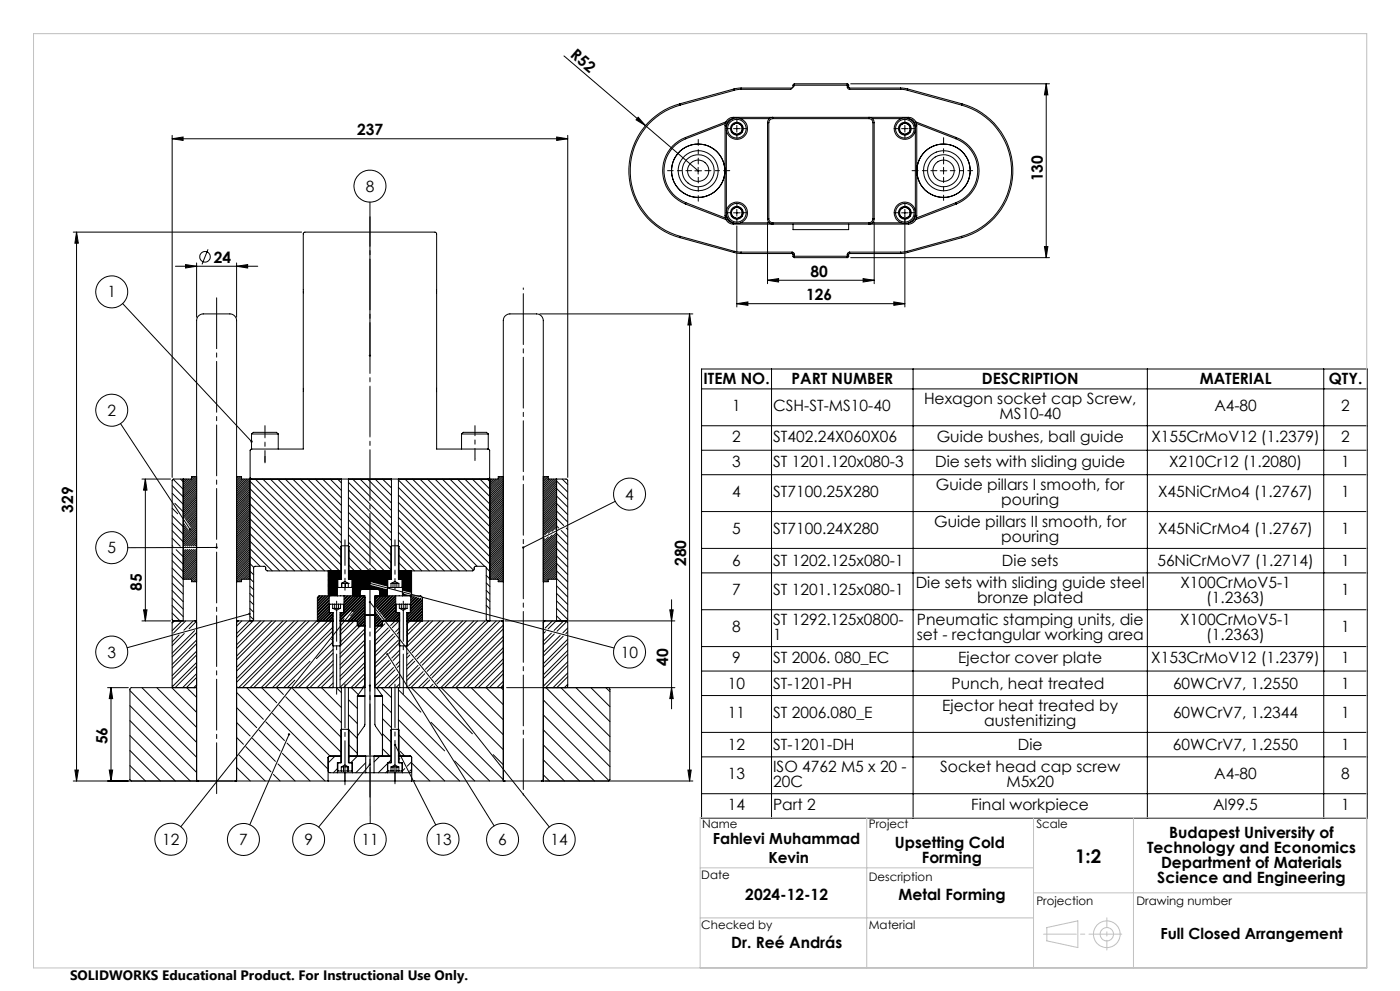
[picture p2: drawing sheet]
<svg xmlns="http://www.w3.org/2000/svg" width="420mm" height="297mm" viewBox="0 0 420 297" stroke-linecap="round" stroke-linejoin="round" font-family="sans-serif">
<g fill="none" stroke="#000" stroke-width=".3">
<path d="M169.2 16.8l40.2 34.4M191.5 35.1l2.1 2.5-2.8-1.7zM204 31.1l.1 .4M204 31.1a20.8 20.8 0 0 0-15.4 20.1 20.8 20.8 0 0 0 15.4 20M204.1 31.5a20.4 20.4 0 0 0-15 19.7 20.4 20.4 0 0 0 15 19.6M217.5 37.7h.4M217.5 37.7v27M217.6 37l-11.9 4.6M217.8 36.5l-12.2 4.7M217.9 37.7v.3M217.9 39.1v24.1M219.5 38.6a.92 .92 0 0 1 .7-1.4l.9-.5 .3 .2 1.3 .7v1"/>
<path d="M219.5 38.6a.93 .93 0 0 0 .8 1.4 .9 .9 0 0 0 1.6-.1 .9 .9 0 0 0 .8-1.3M219.5 38.6a1.61 1.61 0 0 0 1.6 1.6 1.61 1.61 0 0 0 1.6-1.6M219.5 38.6a1.61 1.61 0 0 1 1.6-1.6 1.61 1.61 0 0 1 1.6 1.6M220 35.2a2.47 2.47 0 0 0-2.5 2.5M220 35.2v.2a2.41 2.41 0 0 0-2.1 2.3M220 35.2h52.5M220.1 38.6h2M220.2 26.7l.1 .4M220.2 26.7l-16.2 4.4M220.3 27.1l-16.2 4.4M221.1 37.6v2M222.2 35.6h8.6"/>
<path d="M222.3 26.8l-2 .3M222.3 26.4v.4M222.3 26.4l-2.1 .3M222.3 26.4h15.3M230.3 36.8h.3M230.3 36.8v28.8M230.6 36.8v28.8M231.8 35.6v-.3a1.3 1.3 0 0 0-1.5 1.5M231.8 35.6a1.2 1.2 0 0 0-1.2 1.2M231.8 35.6h28.9M237.9 25.5h.4M237.9 25.5v.6"/>
<path d="M238.3 25.1v.4M238.3 25.1l-.4 .4M238.3 25.5l-1.1 1.3h-14.9M238.3 25.5h15.9M238.3 25.1h15.9M254.2 26.1l.3 .6 .4 .1M254.2 25.5h.4M254.2 25.1v.4M254.2 25.1l.4 .4M254.2 26.1h.4M254.2 25.5v.6M254.6 26.1l.3 .3"/>
<path d="M254.6 25.5v.6M254.9 26.4v.4M254.9 26.8h15.3M254.9 26.4h15.3M255.2 25.1h59.7M260.7 35.6v-.3a1.3 1.3 0 0 1 1.6 1.5M260.7 35.6a1.2 1.2 0 0 1 1.2 1.2M261.7 35.6h8.6M261.9 36.8h.4M261.9 36.8v28.8M262.3 36.8v28.8M269.9 38.6a.92 .92 0 0 1 .8-1.4 .92 .92 0 0 1 1.5 0 .92 .92 0 0 1 .9 1.4"/>
<path d="M269.9 38.6a.93 .93 0 0 0 .8 1.4 .9 .9 0 0 0 1.6-.1 .9 .9 0 0 0 .8-1.3M269.9 38.6a1.59 1.59 0 0 0 1.6 1.6 1.59 1.59 0 0 0 1.6-1.6M269.9 38.6a1.59 1.59 0 0 1 1.6-1.6 1.59 1.59 0 0 1 1.6 1.6M270.2 26.8l2 .3M270.2 26.4v.4M270.2 26.4l2.1 .3M270.5 38.6h2M271.5 37.6v2M272.2 27.1l16.3 4.4M272.3 26.7l-.1 .4M272.3 26.7l16.3 4.4M272.5 35.2a2.53 2.53 0 0 1 2.5 2.5"/>
<path d="M272.5 35.2v.4M272.6 35.6a2.11 2.11 0 0 1 2 2.1M274.6 37.7h.4M274.6 37.7v.3M274.6 39.1v24.1M274.7 36.5l12.2 4.7M274.9 37l11.9 4.6M275 37.7v27M288.5 31.5a20.4 20.4 0 0 1 15 19.7 20.4 20.4 0 0 1-15 19.6M288.6 31.1l-.1 .4M288.6 31.1a20.8 20.8 0 0 1 15.3 20.1 20.8 20.8 0 0 1-15.3 20M313.9 25.1l.5 3.3h-1.1z"/>
<path d="M313.9 25.1v52.1M51.6 41.6l3.3-.5v1zM51.6 40.6v102.5M51.6 41.6h118.7M167 41.1l3.3 .5-3.3 .5zM170.3 40.6v102.5M205.6 41.2a10.7 10.7 0 0 0-6.8 10 10.7 10.7 0 0 0 6.8 9.9M205.6 41.2l.1 .4M205.7 41.6a10.3 10.3 0 0 0-6.5 9.6 10.3 10.3 0 0 0 6.5 9.5M208.5 51.2h2M209.4 50.2v2M282 51.2h2.1"/>
<path d="M283.1 50.2v2M286.8 41.6a10.3 10.3 0 0 1 6.5 9.6 10.3 10.3 0 0 1-6.5 9.5M286.9 41.2l-.1 .4M286.9 41.2a10.7 10.7 0 0 1 6.8 10 10.7 10.7 0 0 1-6.8 9.9M22 69.6h68.5M23 69.6v164.5M23 69.6l.5 3.3h-1zM52.6 79.8h24.7M55.7 79.3l3.3 .5-3.3 .5zM59 78.8v16.3M62.4 74.7l-1.8 4.5M71 79.8l3.3-.5v1z"/>
<path d="M71 78.8v16.3M111 60.6v46M204 71.2l16.2 4.5M204.1 70.8l-.1 .4M204.1 70.8l16.2 4.5M205.6 61.1l12.2 4.7M205.7 60.7l-.1 .4M205.7 60.7l11.9 4.6M217.5 64.7a2.47 2.47 0 0 0 2.5 2.5M217.5 64.7h.4M217.9 64.7a2.41 2.41 0 0 0 2.1 2.2v.3M217.9 64.3v.4"/>
<path d="M219.5 63.8a.92 .92 0 0 1 .7-1.4 .9 .9 0 0 1 1.6 0 .95 .95 0 0 1 .9 1.4M219.5 63.8a.92 .92 0 0 0 .8 1.4 .92 .92 0 0 0 1.6 0 .92 .92 0 0 0 .8-1.4M219.5 63.8a1.61 1.61 0 0 1 1.6-1.6 1.61 1.61 0 0 1 1.6 1.6M219.5 63.8a1.61 1.61 0 0 0 1.6 1.6 1.61 1.61 0 0 0 1.6-1.6M220 67.2h52.5M220.1 63.8h2M220.2 75.7l2.1 .3M220.3 75.3l2 .3M220.3 75.3l-.1 .4M221.1 67.7v24.3M221.1 62.8v2M222.2 66.8h8.6"/>
<path d="M222.3 75.6v.4M222.3 75.6h15.3M222.3 76h15.3M230.3 66.6v18.4M230.3 65.6a1.41 1.41 0 0 0 1.5 1.5v-.3M230.3 65.6h.3M230.6 65.6a1.2 1.2 0 0 0 1.2 1.2M231.8 66.8h28.9M237.6 75.6l.4 .1 .3 .5M237.6 76l.3 .2M237.6 75.6v.4M237.9 76.8h.4"/>
<path d="M237.9 76.8l.4 .4M237.9 76.2h.4M237.9 67.2v1.6h16.7v-1.6M237.9 76.2v.6M238.3 76.8v.4M238.3 76.2v.6M238.3 76.8h15.9M238.3 77.2h15.9M254.2 76.2h.4M254.2 76.8h.4M254.2 76.8v.4M254.2 76.2v.6"/>
<path d="M254.6 76.8l-.4 .4M254.6 76.2v.6M254.9 75.6l-.4 .1-.3 .5M254.9 76l-.3 .2M254.9 75.6v.4M254.9 75.6h15.3M254.9 76h15.3M255.2 77.2h59.7M261.7 66.8h8.6M261.9 65.6a1.2 1.2 0 0 1-1.2 1.2M261.9 65.6h.4M262.3 66.6v18.4"/>
<path d="M262.3 65.6a1.41 1.41 0 0 1-1.6 1.5v-.3M269.9 63.8a.92 .92 0 0 1 .8-1.4 .9 .9 0 0 1 1.5 0 .95 .95 0 0 1 .9 1.4M269.9 63.8a.92 .92 0 0 0 .8 1.4l.8 .4 .8-.4a.92 .92 0 0 0 .8-1.4M269.9 63.8a1.59 1.59 0 0 1 1.6-1.6 1.59 1.59 0 0 1 1.6 1.6M269.9 63.8a1.59 1.59 0 0 0 1.6 1.6 1.59 1.59 0 0 0 1.6-1.6M270.2 75.6v.4M270.5 63.8h2M271.5 62.8v29.2M272.2 75.3l-2 .3M272.2 75.3l.1 .4M272.3 75.7l-2.1 .3M272.5 66.8v.4"/>
<path d="M274.6 64.7h.4M274.6 64.7a2.11 2.11 0 0 1-2 2.1M274.6 64.3v.4M275 64.7a2.53 2.53 0 0 1-2.5 2.5M286.8 60.7l.1 .4M286.8 60.7l-11.9 4.6M286.9 61.1l-12.2 4.7M288.5 70.8l.1 .4M288.5 70.8l-16.3 4.5M288.6 71.2l-16.3 4.5M313.3 73.9h1.1l-.5 3.3zM36.8 91l38.7 41.3"/>
<path d="M162 94.1h45.9M206.9 94.1v140M206.9 94.1l.5 3.3h-1zM221.1 91l3.3-.5v1zM221.1 91h50.4M230.3 84l3.3-.5v1zM230.3 84h32M258.9 83.5l3.4 .5-3.4 .5zM268.1 90.5l3.4 .5-3.4 .5zM210.5 110.6h199.7v134.6h-199.7zM210.5 116.6h199.7M231.5 110.6v134.6"/>
<path d="M273.9 110.6v134.6M344.2 110.6v134.6M397.1 110.6v134.6M36.2 127l20.8 31.6M75.5 130.1v4.5h15.5v-64.6l.5-.4h39l.3 .1 .2 64.9h15.5v-4.5M75.5 130.1h8M75.5 130.1l.5-.5h7l.5 .5M75.5 134.6l-.5 .4v8.2l.5 .4M83.5 130.1v4.5M138.5 130.1h8M138.5 130.1l.5-.5h7l.5 .5M138.5 130.1v4.5"/>
<path d="M146.4 134.6l.5 .4v8.2l-.5 .4M210.5 127.6h199.7M210.5 134.9h199.7M42.6 143.6h8.6M43.6 143.6v42.5M43.6 143.6l.5 3.3h-1zM51.6 159l3.4 3.4M51.6 156.8l3.4 3.3M51.6 154.5l3.4 3.4M51.6 152.3l1.7 1.7M51.6 147.8l3.4 3.3M51.6 145.6l3.4 3.3"/>
<path d="M51.9 143.6l3.1 3M52.5 150.8l2.5 2.6M54.2 143.6l.8 .8M55 156.5h.1M55 143.6v42.5M55.2 156.8l-.2 .3M55.4 157.2l-.4 .4M55.6 143.6l-.6 .5M55.7 157.5l-.7 .7M55.9 157.8l-.9 .9M56.1 143.6l-1.1 1.1M56.1 158.2l-1.1 1.1"/>
<path d="M56.3 158.5l-1.3 1.4M56.6 158.9l-1.6 1.5M56.7 143.6l-1.7 1.7M57.2 143.6l-2.2 2.2M58 142.8l-.5 .5M58.5 142.8l-3.5 3.6M59 142.9l-4 4.1M59 143.5l-4 4M59 144.1l-4 4M59 144.6l-4 4.1M59 145.2l-4 4M59 145.8l-4 4"/>
<path d="M59 146.3l-4 4M59 146.9l-4 4M59 147.5l-4 3.9M59 148l-4 4M59 148.6l-4 4M59 149.1l-4 4M59 149.7l-4 4M59 150.2l-4 4.1M59 150.8l-4 4M59 151.4l-3.8 3.7M59 151.9l-3.5 3.5M59 152.5l-3.3 3.3"/>
<path d="M59 153.1l-3.1 3M59 153.6l-2.8 2.9M59 154.2l-2.6 2.6M59 154.8l-2.4 2.3M59 155.3l-2.2 2.1M59 155.9l-2 1.9M59 156.4l-1.7 1.7M59 157l-4 4M59 157.5l-4 4M59 158.1l-4 4M59 158.7l-4 4M59 159.2l-4 4"/>
<path d="M59 159.8l-3.9 3.9M59 142.8h-1.5v.8h-5.5l-.4 .4v41.7l.5 .4M71 142.8h1.5v.8h77v-.8h1.5M71.4 142.8l-.4 .5M72 142.8l-1 1.1M72.5 142.9l-1.5 1.5M72.5 143.5l-1.5 1.5M73 143.6l-2 2M73.5 143.6l-2.5 2.5M74.1 143.6l-3.1 3.1M74.6 143.6l-3.6 3.6M75 145.5l-4 4"/>
<path d="M75 146l-4 4M75 146.6l-4 4M75 147.2l-4 4M75 151.7l-4 3.9M75 152.2l-4 4M75 152.8l-4 4M75 153.3l-4 4M75 153.9l-4 4M75 143.8l-4 4M75 144.4l-4 4M75 144.9l-4 4M75 147.7l-4 4"/>
<path d="M75 148.3l-4 4M75 148.8l-4 4.1M75 149.4l-4 4M75 150l-4 4M75 150.5l-4 4M75 151.1l-4 4M75 154.4l-4 4.1M75 155l-4 4M75 155.6l-4 4M75 156.1l-4 4.1M75 156.7l-4 4M75 157.3l-4 4"/>
<path d="M75 157.8l-4 4M75 158.4l-4 4M75 159l-4 3.9M75 159.5l-4 4M75 159.9l11.1 11.2M75 157.7l13.4 13.4M75 155.4l15.6 15.7M75 153.2l17.9 17.9M75 151l20.1 20.1M75 148.7l22.4 22.4M75 146.4l24.6 24.7M75 144.2l26.8 26.9"/>
<path d="M75 143.6v42.5M76.6 143.6l25.8 25.8M78.8 143.6l23.6 23.5M81.1 143.6l21.3 21.3M83.3 143.6l19.1 19.1M85.6 143.6l16.8 16.8M87.8 143.6l14.6 14.6M90.1 143.6l12.3 12.3M92.3 143.6l10.1 10.1M94.6 143.6l7.8 7.8M96.8 143.6l5.6 5.6M99.1 143.6l3.3 3.4"/>
<path d="M101.3 143.6l1.1 1.1M102.4 143.6v30h-1.2v5M104.5 158l12.9 12.9M104.5 155.8l12.9 12.9M104.5 153.6l12.9 12.8M104.5 151.3l12.9 12.9M104.5 149l12.9 13M104.5 146.8l12.9 12.9M104.5 144.6l12.9 12.9M104.5 143.6v30h1.2v5M105.8 143.6l11.6 11.6M108 143.6l9.4 9.4"/>
<path d="M110.3 143.6l7.1 7.1M112.5 143.6l4.9 4.9M114.8 143.6l2.6 2.6M117 143.6l.4 .4M117.4 143.6v30h-1.2v5l-3.4 3.4M119.5 159.6l11.6 11.5M119.5 157.3l13.8 13.8M119.5 155.1l16 16M119.5 146.1l23.7 23.6M119.5 152.8l18.3 18.3M119.5 150.6l20.5 20.5M119.5 148.3l22.6 22.6"/>
<path d="M119.5 143.9l25.9 25.8M119.5 143.6v30h1.2v5M121.5 143.6l25.5 25.4M123.8 143.6l23.2 23.2M126 143.6l21 21M128.2 143.6l18.8 18.7M130.5 143.6l16.5 16.5M132.7 143.6l14.3 14.2M135 143.6l12 12M137.2 143.6l9.8 9.7M139.5 143.6l7.5 7.5M141.7 143.6l5.3 5.2"/>
<path d="M144 143.6l3 3M146.2 143.6l.8 .8M147 143.6v42.5M147 143.6h.1M147.6 143.6l-.6 .6M148.2 143.6l-1.2 1.2M148.7 143.6l-1.7 1.7M149.3 143.6l-2.3 2.3M150 142.8l-.5 .6M150.6 142.8l-3.6 3.6M151 143l-4 4M151 143.6l-4 4"/>
<path d="M151 144.1l-4 4M151 144.7l-4 4M151 145.2l-4 4.1M151 145.8l-4 4M151 146.4l-4 4M151 146.9l-4 4.1M151 147.5l-4 4M151 148.1l-4 3.9M151 148.6l-4 4M151 149.2l-4 4M151 149.8l-4 3.9M151 150.3l-4 4"/>
<path d="M151 150.9l-4 4M151 151.4l-4 4M151 152l-4 4M151 152.5l-4 4.1M151 153.1l-4 4M151 153.7l-4 4M151 154.2l-4 4M151 154.8l-4 4M151 155.4l-4 3.9M151 155.9l-4 4M151 156.5l-4 4M151 157.1l-4 3.9"/>
<path d="M151 157.6l-4 4M151 158.1l-4 4.1M151 158.7l-4 4M151 159.3l-4 4M151 159.8l-4 4M163 142.8h1.5v.8M163.5 142.8l-.5 .6M164.1 142.8l-1.1 1.1M164.5 143l-1.5 1.5M164.5 143.5l-1.5 1.5M164.5 143.6h5.4l.4 .5v41.5l-.1 .3-.4 .2 .4 .1 .1 .4v19l-.1 .3-.4 .2M165 143.6l-2 2"/>
<path d="M165.6 143.6l-2.6 2.6M166.1 143.6l-3.1 3.1M166.7 143.6l-3.7 3.7M166.7 159.8l-3.7 3.7M167 147.8l-4 4M167 148.3l-4 4M167 148.9l-4 4M167 149.5l-4 4M167 155.1l-4 4M167 155.6l-4 4M167 156.2l-4 4M167 156.7l-3.6 3.6"/>
<path d="M167 157.9l-1.4 1.3M167 143.9l-4 3.9M167 144.4l-4 4M167 145l-4 4M167 145.5l-4 4M167 146.1l-4 4M167 146.6l-4 4M167 147.2l-4 4M167 150l-4 4M167 150.6l-4 4M167 151.1l-4 4M167 151.7l-4 4"/>
<path d="M167 152.3l-4 4M167 152.8l-4 4M167 153.4l-4 4M167 153.9l-4 4M167 154.5l-4 4M167 157.3l-2.5 2.5M167 158.4l-.3 .3M167 159.9l3.3 3.3M167 157.6l.6 .7M167 155.4l2.1 2.1M167 153.1l3.3 3.4M167 150.9l3.3 3.3"/>
<path d="M167 148.7l3.3 3.3M167 146.4l3.3 3.3M167 144.1l3.3 3.4M167 143.6v42.5M168.3 159l2 2M168.7 143.6l1.6 1.6M169.9 158.3l.4 .4M184.6 150.2l-27.6 13.9M210.5 142.3h199.7M210.5 153.3h199.7M51.6 161.3l2.5 2.4M51.6 179.2l3.4 3.4"/>
<path d="M51.6 177l3.4 3.3M51.6 174.8l3.4 3.3M51.6 172.5l3.4 3.3M51.6 170.2l3.4 3.4h2.5M51.6 168l3.4 3.3M51.6 165.8l3.4 3.3M51.6 163.5l.3 .3M52.8 164.7l2.2 2.2M55.2 164.7l-.2 .2M55.8 164.7l-.8 .8M56.3 164.7l-1.3 1.3M56.9 164.7l-1.9 1.9"/>
<path d="M57.5 164.7l-2.5 2.5M57.5 173.6v.7h1.5M58 164.7l-3 3M58.6 164.7l-3.6 3.6M59 160.4l-3.4 3.3M59 160.9l-2.8 2.8M59 161.5l-2.2 2.2M59 162l-1.7 1.7M59 162.6l-1.1 1.1M59 163.2l-.5 .5M59 164.8l-4 4M59 165.4l-4 4"/>
<path d="M59 166l-4 4M59 166.5l-4 4M59 167.1l-4 4M59 167.6l-4 4.1M59 168.2l-4 4M59 168.8l-4 4M59 169.3l-4 4.1M59 169.9l-3.7 3.7M59 170.5l-3.2 3.1M59 171l-2.6 2.6M59 171.6l-2 2M59 172.2l-1.5 1.4"/>
<path d="M59 172.7l-1.5 1.5M59 173.3l-1.1 1M59 173.8l-.5 .5M65 164.1h-26.7M72.5 173.8l-.6 .5M75 160.1l-4 4M75 160.7l-4 3.9M75 161.2l-4 4M75 161.7l-4 4.1M75 162.3l-4 4M75 162.9l-4 4M75 163.4l-4 4"/>
<path d="M75 164l-4 4M75 164.6l-4 4M75 165.1l-4 4M75 165.7l-4 4M75 166.3l-4 3.9M75 166.8l-4 4M75 167.4l-4 4M75 167.9l-4 4M75 168.5l-4 4M75 169l-4 4.1M75 169.6l-4 4M75 170.2l-4 4"/>
<path d="M75 170.7l-3.6 3.6M75 171.3l-2.3 2.3M75 171.9l-1.8 1.7M75 172.4l-1.2 1.2M75 173l-.6 .6M75 173.5l-.1 .1M75 177.9l1.1 1.1M75 175.6l1.1 1.1M75 173.4l1.1 1.1M75 171.1l1.1 1.2M75 168.9l1.1 1.1M75 166.6l3 3.1"/>
<path d="M75 164.4l6.7 6.7M75 162.2l8.9 8.9M75 173.6h-2.5v.7h-1.5M95.2 179.1l.1 7 3.4-3.5M95.7 178.6l-.5 .5M96 178.6l-.8 .8M96.6 178.6l-1.4 1.3M96.9 178.6l-1.7 1.6M97.4 178.6l-2.2 2.2M97.7 178.6l-2.5 2.5M98.3 178.6l-3.1 3M98.5 178.1l.5 .5"/>
<path d="M98.5 171.1v7M98.6 178.6l-3.4 3.3M98.7 179.2l-3.5 3.6M98.7 179l-3.5 3.5M98.7 179.8l-3.5 3.5M98.7 178.6h.3M98.7 178.6h-3l-.5 .5M98.7 178.6v5h1.2v22.5M98.8 171.1l-.3 .3M99 178.6h2.2M99.1 171.1l-.6 .6M99.5 171.1l-1 1"/>
<path d="M99.9 171.1l-1.4 1.4M100.3 171.1l-1.8 1.8M100.6 171.1l-2.1 2.1M101 171.1l-2.5 2.5M101.2 176.5l-2.1 2.1M101.2 174.2l-2.7 2.8M101.2 174.6l-2.7 2.8M101.2 175l-2.7 2.7M101.2 177.2l-1.3 1.4M101.2 178l-.6 .6M101.2 178.4l-.2 .2M101.2 173.8l-2.7 2.8"/>
<path d="M101.2 175.4l-2.7 2.7M101.2 175.7l-2.5 2.6M101.2 176.1l-2.4 2.4M101.2 176.8l-1.7 1.8M101.2 177.6l-.9 1M101.2 178.6h2M101.4 171.1l-2.9 2.9M101.8 171.1l-3.3 3.3M102.1 171.1l-3.6 3.6M102.1 173.6l.1-9.8 .2-.2h2.1l.2 .2 .1 9.8M102.4 171.9l-3.9 4M102.4 171.2l-3.9 3.9"/>
<path d="M102.4 171.6l-3.9 3.9M102.4 172.3l-3.9 3.9M102.4 172.6l-.9 1M102.4 173l-.5 .6M102.4 173.4l-.1 .2M102.4 171.1h-22.2l-.4-.3-.1-.9-.4-.2-3 .1-.2 .3v15.6l-.5 .4M102.4 174.8h.1M102.4 174.8l1.1-.6 1 .6M102.4 174.8v1.3M102.5 174.8h2M102.6 174.8v1.3M103.2 178.6h6.3"/>
<path d="M103.2 178.6v5h-1.2v22.5M103.3 178.6l-.1 .1M103.6 178.6l-.4 .4M103.6 174.8v1.3M104.2 178.6l-1 .9M104.5 178.6l-1.3 1.2M104.5 174.8h.1M104.5 174.8v1.3M104.5 169.3l1.9 1.8M104.5 167l4.1 4.1M104.5 164.8l6.3 6.3M104.5 162.5l8.6 8.6"/>
<path d="M104.5 160.3l10.8 10.8M104.5 171.1h12.9M104.7 171.1l-.2 .2M105 178.6l-1.8 1.8M105.1 171.1l-.6 .6M105.3 178.6l-2.1 2.1M105.5 171.1l-1 .9M105.9 171.1l-1.4 1.3M106.2 178.6l-3 2.9M106.3 171.1l-1.8 1.7M106.6 171.1l-2.1 2.1M106.7 178.6l-3.5 3.5"/>
<path d="M107 171.1l-2.5 2.5M107.4 171.1l-2.5 2.5M107.5 178.6l-4.3 4.3M107.7 171.1l-2.5 2.5M108 177.6l-4.8 4.7M108 177.2l-1.4 1.4M108 178l-.6 .6M108 178.3l-4.8 4.9M108.1 171.1l-2.5 2.5v2.5h-4.2v-2.5M108.4 178.6l-6.4 6.3M108.5 171.1l-2.8 2.7M108.7 178.6l-6.7 6.6"/>
<path d="M108.9 171.1l-3.2 3.1M109 178.6l.5 .5M109.2 178.6l-7.2 7.2M109.3 171.1l-3.6 3.5M109.5 178.6l-7.5 7.5h5.1l.3 1.5h2.1M109.5 179.5l-3.7 3.6M109.5 179.2l-3.8 3.8M109.5 178.6v38.7l-2.3 3.3M109.6 171.1l-3.9 3.9M110 171.1l-4.3 4.3M110.3 171.1l-4.6 4.6M110.7 171.1l-5 5"/>
<path d="M110.9 175l-1.5 1.6M110.9 175.4l-1.2 1.2M111 174.8l73.2 19.4M111.1 174.5l-2.1 2.1M111.1 171.1l-5.4 5.4M111.3 175.4l-1.2 1.2M111.5 171.1l-5.8 5.7M111.5 175.5l-1 1.1M111.9 171.1l-6.2 6.1M111.9 175.6l-1.1 1M112.1 175.6l-.9 1M112.3 171.1l-6.6 6.5"/>
<path d="M112.4 175.8l-.8 .8M112.6 178.6l-.1 .1M112.6 171.1l-6.9 6.9M112.7 175.8l-.7 .8M112.9 178.6l-.4 .4M113 178.6l-.5 .5M113 171.1l-7.3 7.2M113 175.9l-.6 .7M113.3 171.1l-10.1 10.1M113.3 176l-.6 .6M113.5 178.6l-1 .9M113.5 176.6h-5l-.5 .5v1.5"/>
<path d="M113.5 176.6l.5 .5v1.5M113.6 176.1l-.5 .5M113.7 178.6l-1.2 1.2M113.7 171.1l-7.5 7.5M113.9 176.1l-.4 .5M114.1 171.1l-5.5 5.5M114.2 176.2l-.5 .6M114.3 178.6l-1.8 1.8M114.5 171.1l-3.3 3.3M114.5 176.3l-.7 .6M114.8 176.4l-.8 .8M114.9 171.1l-3.4 3.3"/>
<path d="M115.1 178.6l-2.6 2.6M115.1 176.5l-1.1 1.1M115.2 171.1l-3.4 3.4M115.4 176.5l-1.4 1.4M115.4 178.6l-2.9 2.9M115.6 171.1l-3.5 3.5M115.7 176.6l-1.7 1.7M116 171.1l-3.6 3.6M116 176.7l-1.9 1.9M116.2 175.7h.1M116.2 174.9l-.6 .6M116.2 178.3l-3.5 3.5"/>
<path d="M116.2 173.8l-1.4 1.5M116.2 174.2l-1.2 1.2M116.2 174.6l-.9 .9M116.2 175.3l-.3 .3M116.2 176.8l-3.7 3.9M116.2 177.2l-1.4 1.4M116.2 177.6l-1 1M116.2 177.9l-.6 .7M116.3 171.1l-3.6 3.7M116.7 171.1l-3.7 3.7M116.8 178.6l-3.7 3.7M117.1 178.6l-3.9 3.9"/>
<path d="M117.1 171.1l-3.8 3.8M117.4 171.1l-3.8 3.9M117.4 171.5l-3.6 3.6M117.4 171.9l-3.2 3.3M117.4 172.3l-3 2.9M117.4 172.6l-.9 1M117.4 173l-.6 .6M117.4 173.4l-.2 .2M117.4 174.8h2.1M117.4 174.8l-.1 1.3M117.4 174.8l1.1-.6 1 .6M117.7 178.6l-4.2 4.2"/>
<path d="M117.9 174.8v1.3M117.9 178.6l-4.3 4.3M118.5 178.6l-4.7 4.6M118.7 179.2l-4.5 4.5M118.7 178.6l-4.8 4.8M118.7 179.5l-4.4 4.4M118.7 178.6h2M118.7 178.6h-6.2v38.5l2.2 3.5M118.7 178.6v5h1.2v22.5M119.1 174.8v1.3M119.5 174.8h.2v1.3M119.5 168.6l2.6 2.5"/>
<path d="M119.5 166.3l4.8 4.8M119.5 170.8l.3 .3M119.5 164l7 7.1M119.5 161.8l9.3 9.3M119.7 171.1l-.2 .2M120.1 171.1l-.6 .6M120.5 171.1l-1 .9M120.7 177.9h.1M120.7 173.8l2.8-2.7v7l-.5 .5M120.7 178.6h2.3M120.8 171.1l-1.3 1.3M121 178l-.3 .3"/>
<path d="M121.2 171.1l-1.7 1.7M121.3 178.1l-.5 .5M121.6 171.1l-2.1 2M121.6 178.1l-.4 .5M121.9 178.3l-.3 .3M122 171.1l-2.5 2.4M122.2 178.3l-.2 .3M122.3 171.1l-2.6 2.4v-9.7l-.2-.2h-2.1l-.2 .2-.1 9.8M122.5 178.4l-.2 .2M122.7 171.1l-2.5 2.5M122.8 178.5l-.1 .1M123 178.6h.2"/>
<path d="M123.1 171.1l-2.5 2.5-.1 2.5h-4.1l-.1-2.5M123.2 178.6h3l.6 .5v7M123.2 178.6v5h-1.2v22.5M123.5 173.3l-2.8 2.8M123.5 174.4l-2.5 2.5M123.5 172.2l-2.8 2.7M123.5 175.6l-1.7 1.6M123.5 171.4l-2.8 2.8M123.5 171.8l-2.8 2.8M123.5 172.6l-2.8 2.7M123.5 172.9l-2.8 2.8M123.5 173.7l-2.8 2.7"/>
<path d="M123.5 174.1l-2.8 2.7M123.5 174.8l-2.3 2.2M123.5 175.2l-2 1.9M123.5 175.9l-1.4 1.4M123.5 176.3l-1.1 1M123.5 176.7l-.8 .7M123.5 177.1l-.5 .4M123.5 177.4l-.2 .2M123.5 178.6l-.3 .3M123.7 178.7l-.5 .5M124.1 178.8l-.9 .9M124.4 178.9l-1.2 1.1"/>
<path d="M124.8 179l-1.6 1.6M125 179.1l-1.8 1.8M125.4 179.2l-2.2 2.2M125.7 179.2l-2.5 2.5M126.1 179.3l-2.9 3M126.4 179.4l-3.2 3.2M126.8 179.6l-3.6 3.5M126.8 179.9l-3.6 3.5M145.4 169.7l-2.9 .1-.3 .3v.7l-.5 .3h-22.2M145.4 169.7l.5 .5M145.9 179.2l1.1 1.1M145.9 176.9l1.1 1.1"/>
<path d="M145.9 174.7l1.1 1.1M145.9 172.4l1.1 1.1M145.9 170.2l1.1 1.1M145.9 170.2v15.5l.5 .4M147 173.6h2.5v.7h1.5M151 160.4l-4 4M151 161l-4 4M151 161.5l-4 4M151 162.1l-4 4M151 162.7l-4 3.9M151 163.2l-4 4M151 163.8l-4 4"/>
<path d="M151 164.3l-4 4M151 164.9l-4 4M151 165.4l-4 4.1M151 166l-4 4M151 166.6l-4 4M151 167.1l-4 4M151 167.7l-4 4M151 168.3l-4 4M151 168.8l-4 4M151 169.4l-4 4M151 169.9l-3.6 3.7M151 170.5l-3.1 3.1"/>
<path d="M151 171.1l-2.6 2.5M151 171.6l-2 2M151 172.2l-1.5 1.5M151 172.8l-1.5 1.5M151 173.3l-1 1M151 173.9l-.5 .4M163.4 161.5l-.4 .4M164.5 173.8l-.5 .5M164.5 160.9l-1.5 1.6M165.6 160.4l-2.6 2.6M167 160.1l-4 4M167 160.7l-4 4"/>
<path d="M167 161.3l-4 3.9M167 161.8l-4 4M167 162.4l-4 4M167 162.9l-4 4M167 163.5l-4 4M167 164l-4 4.1M167 164.6l-4 4M167 165.2l-4 4M167 165.7l-4 4M167 166.3l-4 4M167 166.9l-4 3.9M167 167.4l-4 4"/>
<path d="M167 168l-4 4M167 168.6l-4 3.9M167 169.1l-4 4M167 169.6l-4 4.1M167 170.2l-4 4M167 170.8l-3.6 3.5M167 171.3l-2.3 2.3M167 171.9l-1.7 1.7M167 172.5l-1.1 1.1M167 173l-.6 .6M167 177.8l3.3 3.3M167 175.6l3.3 3.3"/>
<path d="M167 173.4l3.3 3.3M167 171.1l3.3 3.3M167 168.8l3.3 3.4M167 166.6l3.3 3.3M167 164.4l3.3 3.3M167 162.1l3.3 3.3M167 173.6h-2.5v.7h-1.5M201.5 179.7v32.7M210.5 164.4h199.7M210.5 171.7h199.7M42.6 186.1h8.6M43.1 182.8h1l-.5 3.3z"/>
<path d="M51.6 183.7l2.4 2.4M51.6 181.5l3.4 3.3M52.1 186.1l-.5 .4v19.2l.5 .4M52.1 186.1h6.4M52.4 186.1l-.8 .7M53.7 190.3l-2.1 2.1M54.6 186.1l-3 2.9M55.3 189.9l-3.7 3.6M55.7 186.1l-3.6 3.6M58 186.1l-2.8 2.8M58.4 189l-6.8 6.8M58.5 186.1l.5 .5"/>
<path d="M58.5 186.1h.5M58.9 186.3l-2.2 2.2M59 191.8l-7.4 7.3M59 195.2l-7.4 7.3M59 198.5l-7.3 7.3M59 189.5l-7.4 7.4M59 192.9l-7.4 7.3M59 196.3l-7.4 7.3M59 199.6l-6.5 6.5M71 186.1h.5M71.4 186.1l-.4 .4M71.5 186.1l-.5 .5"/>
<path d="M71.5 186.1h28.4M72.5 186.1l-1.5 1.5M74.8 186.1l-3.8 3.8M74.9 184l-36.8 10.1M75 184.6l1.1 1.1M75 182.4l1.1 1.1M75 180.1l1.1 1.1M75.9 186.1l-4.9 4.9M78.1 186.1l-7.1 7.1M79.3 186.1l-8.3 8.3M81.5 186.1l-10.5 10.5M82.7 186.1l-11.7 11.7"/>
<path d="M84.9 186.1l-13.9 13.9M86 186.1l-15 15M88.3 186.1l-17.3 17.3M89.4 186.1l-18.4 18.4M91.6 186.1l-20 20M92.7 186.1l-20 20M93 198.2l-7.9 7.9M95 186.1l-20 20M98.7 182.3l-3.5 3.6M98.7 180.1l-3.5 3.5M98.7 183.5l-22.6 22.6M98.7 180.7l-3.5 3.5"/>
<path d="M98.7 181.5l-3.5 3.5M98.7 183.2l-2.9 2.9M98.7 180.9l-3.5 3.6M98.7 181.8l-3.5 3.5M98.8 183.6l.1-2.5h4.1l.1 2.5M99.2 183.6l-2.5 2.5M99.4 183.6l-2.5 2.5M99.6 183.6l.1 9.8 .2 .2h2.1l.2-.2 .1-9.8M99.8 181.1l.1 1.2M99.9 191.2l-.4 .5M99.9 198l-8.1 8.1M99.9 184.5l-21.5 21.6"/>
<path d="M99.9 187.9l-18.2 18.2M99.9 194.6l-11.4 11.5M99.9 185.6l-20.4 20.5M99.9 189l-17.1 17.1M99.9 192.4l-5 5M99.9 195.8l-10.3 10.3M99.9 199.1l-6.9 7M99.9 183.7l-2.4 2.4M99.9 185.3l-.7 .8M99.9 184l-2.1 2.1M99.9 184.8l-1.3 1.3M99.9 182.3h2.1"/>
<path d="M99.9 182.3l1.1 .6 1-.6M100.4 181.1v1.2M101.6 181.1v1.2M102.1 186.8l-.1 .1M102.2 181.1v1.2h-.2M102.6 183.6l-.6 .5M102.8 183.6l-.8 .8M103.3 185.4l-.7 .7M105.8 183.1l-51.5 64.7M109.5 181.1l-5 5M109.5 181.7l-7.5 7.5M109.5 186.8l-.8 .8"/>
<path d="M109.5 188.5l-7.5 7.4M109.5 192.9l-7.5 7.5M109.5 198.5l-7.5 7.5M109.5 191.8l-7.5 7.4M109.5 199.7l-6.5 6.4M109.5 185.1l-7.5 7.4M109.5 182.8l-7.5 7.5M109.5 186.2l-7.5 7.4M109.5 195.2l-7.5 7.4M109.5 189.5l-7.5 7.5M109.5 196.3l-7.5 7.4M109.5 183.7l-2.5 2.4"/>
<path d="M109.5 184.2l-2.3 2.3M109.5 185.9l-1.7 1.7M109.5 182l-4.1 4.1M109.5 184.5l-2.3 2.3M109.5 187l-.6 .6M109.5 180l-3.4 3.4M109.5 180.9l-5.3 5.2M109.5 182.5l-3.6 3.6M109.5 183.4l-2.7 2.7M109.5 180.3l-4.3 4.3M109.5 185.3l-2.2 2.2M109.5 184.3h3"/>
<path d="M109.7 184.3l-.2 .3M111 180.4l53.8 67.4M112.5 183.2h.1M112.7 183.5l-.2 .3M112.9 183.7l-.4 .3M113.1 183.9l-.6 .7-.3-.3M113.2 184.1l-.7 .8M113.5 184.4l-1 1.1M113.6 184.6l-1.1 1.1M113.9 184.9l-1.4 1.4M114 185.1l-1.5 1.4M114.2 185.3l-1.7 1.8"/>
<path d="M114.4 185.5l-1.9 1.9M114.6 185.8l-1.7 1.8M114.7 187.4l-.2 .2M114.7 186l-1.6 1.6M114.7 186.8l-.7 .8M115 186.3l-2.5 2.5M115.5 186.9l-3 3M115.9 196.6l-3.4 3.4M116.2 196.1l32 51.4M116.5 188.2l-4 4M116.8 198l-4.3 4.3M117 188.8l-4.5 4.5"/>
<path d="M117.2 198.7l-4.7 4.7M118 190l-5.5 5.5M118.5 190.7l-6 6M118.7 182.6l-3 3M118.7 180.3l-4 4M118.7 183.4l-2.6 2.7M118.7 180l-4.1 4.2M118.7 180.9l-3.8 3.7M118.7 181.7l-3.4 3.4M118.7 181.1l-3.6 3.7M118.7 182l-3.3 3.3M118.7 182.8l-2.9 2.9"/>
<path d="M118.8 183.6l-2.6 2.6M118.9 183.6v-2.5h4.1l.1 2.5M119.4 183.6l-2.5 2.5M119.5 191.9l-7 7M119.8 181.1l.1 1.2M119.9 194.8l-2.4 2.4M119.9 188.1l-1.2 1.2M119.9 184.7l-2.7 2.8M119.9 198.2l-1.1 1.2M119.9 185.8l-2.2 2.3M119.9 189.2l-.7 .8M119.9 192.6l-3.2 3.3"/>
<path d="M119.9 195.9l-2 2M119.9 199.3l-.7 .7M119.9 183.9l-2.2 2.2M119.9 185.6l-.5 .5M119.9 184.1l-1.9 2M119.9 185l-1 1.1M119.9 186.1h-5l-.3 1.5h-2.1M119.9 182.3h2.1M119.9 182.3l1.1 .6 1-.6M120.4 181.1v1.2M121.6 181.1v1.2M122 186.1h28.5"/>
<path d="M122.1 181.1l-.1 1.2M122.2 183.6l-.2 .2M122.3 183.6l-.1 9.8-.2 .2h-2.1l-.2-.2v-9.8l-2.5 2.5M122.4 195.7l-.4 .4M122.7 183.6l-.7 .7M122.9 196.3l-.9 .9M123 183.6l-1 1M123.9 197.6l-1.9 1.9M124.4 198.2l-2.4 2.4M125.4 199.4l-3.4 3.4M126.8 182.9l-3.2 3.2M126.8 182.4l-4.8 4.7"/>
<path d="M126.8 184.6l-4.8 4.8M126.8 185.8l-4.8 4.7M126.8 180.4l-4.8 4.7M126.8 181.3l-4.8 4.7M126.8 182.1l-4 4M126.8 183.8l-2.3 2.3M126.8 185.5l-.6 .6M126.8 180.7l-4.8 4.7M126.8 181.6l-4.6 4.5M126.8 183.2l-2.9 2.9M126.8 184.1l-2.1 2M126.8 184.9l-1.2 1.2"/>
<path d="M128.7 186.1l-6.7 6.6M129.8 186.1l-7.6 7.6M132 186.1l-8.8 8.9M133.2 186.1l-9.6 9.5M135.4 186.1l-10.8 10.7M136.5 186.1l-11.4 11.4M138.8 186.1l-12.7 12.6M139.9 186.1l-13.3 13.3M142.1 186.1l-14.5 14.5M143.3 186.1l-15.2 15.1M145.5 186.1l-16.4 16.4M145.9 181.4l1.1 1.1"/>
<path d="M146.6 186.1l-17 17M148.9 186.1l-18.3 18.3M150 186.1l-18.9 18.9M150.5 186.1l.5 .5M150.5 186.1h.5M151 187.4l-18.7 18.7M151 190.7l-15.4 15.4M151 194.1l-12 12M151 197.4l-8.7 8.7M151 188.5l-17.7 17.6M151 191.8l-14.3 14.3M151 195.2l-10.9 10.9"/>
<path d="M151 198.6l-7.5 7.5M151.5 186.1h51M163 186.1h.5M163.1 186.2l.4-.1-.5 .5zM163.6 189.3l-.6 .6M165.4 189.8l-2.4 2.4M165.7 186.1l-2.2 2.1M166.3 190l-3.3 3.3M166.8 186.1l-2.4 2.4M167 184.6l1.5 1.5M167 182.3l3.3 3.4M167 180.1l3.3 3.3"/>
<path d="M168.1 190.5l-5.1 5M168.9 190.7l-5.9 6M169.1 186.1l-2.9 2.8M170.1 186.2l-3 3M170.3 188.2l-1.4 1.4M170.3 191.6l-7.3 7.3M170.3 194.9l-7.3 7.4M170.3 198.3l-7.3 7.4M170.3 189.3l-.5 .6M170.3 192.7l-7.3 7.4M170.3 196.1l-7.3 7.3M170.3 199.5l-6.6 6.6"/>
<path d="M200.9 182.8h1.1l-.5 3.3zM210.5 182.7h199.7M210.5 193.8h199.7M32.3 206.1h6.2M33.3 206.1v28M33.3 206.1l.5 3.3h-1zM39 216l18.1 18.1M39 211.5l20 20M39 207l20 20M42.6 206.1l16.4 16.4M47.1 206.1l11.9 11.9M51.5 206.1l7.5 7.4"/>
<path d="M56 206.1l3 2.9M59 201.9l-4.2 4.2M59 205.2l-.9 .9M59 203l-3.1 3.1M59 206.1h-19.6l-.3 .2-.1 27.4 .5 .4M59 205.6l-.5 .5M71 216.5l4 4.1M71 212.1l6 6M71 207.5l8 8.1M71 205.6l.5 .5M71 206.1h38.5M74 206.1l7 7"/>
<path d="M77.7 218.8l6.3 6.3M78.5 206.1l4.5 4.5M79.7 216.3l5.6 5.6M81.7 213.8l16.7 16.7M83 206.1l2 2M83.7 211.3l15.3 15.3-.5 .5M85.7 208.8l16.7 16.7M87.7 206.3l14.7 14.7M88.4 203.9l-2.2 2.2M92 206.1l10.4 10.5M96.4 206.1l6 6M99.9 204.7l-1.3 1.4"/>
<path d="M99.9 205.8l-.2 .3M99.9 201.4l-4.7 4.7M99.9 202.5l-3.6 3.6M100.9 206.1l1.5 1.5M102.4 206.1v22.5h-1.2v3M104.5 214.2l2.7 2.6M104.5 218.6l2.7 2.7M104.5 209.7l2.7 2.6M104.5 206.1v22.5h1.2v3M105.4 206.1l2.1 2.1M107.2 208.7h2.3M107.2 208.7v17.9"/>
<path d="M107.3 208.5l-.1 .2M107.3 208.5h2.2M109 206.1l-1.7 2.4M109.5 205.3l-.8 .8M109.5 203l-3.1 3.1M109.5 201.9l-4.2 4.2M111 205.5l.1 41.3M112.5 208.5h2.2M112.5 208.7h2.3M112.5 206.1h38.5M113 206.1l1.7 2.4M114.4 206.1l3 3"/>
<path d="M114.7 208.5l.1 .2M114.8 219.9l2.6 2.7M114.8 210.9l2.6 2.7M114.8 215.4l2.6 2.7M114.8 208.7v17.9M117.4 206.1v22.5h-1.2v3M118 200.1l-5.5 5.5M118.5 200.8l-5.3 5.3M119.3 202.1l-3.9 4M119.5 215.7l18.4 18.4M119.5 211.2l13.9 13.8M119.5 206.7l6.8 6.7"/>
<path d="M119.5 206.1v22.5h1.2v3M119.8 202.8l-3.3 3.3M119.9 204.9l-1.1 1.2M123.4 206.1l27.6 27.6M125.9 200.1l-3.9 3.8M126.9 201.3l-4.3 4.3M127.4 201.9l-4.1 4.2M127.9 206.1l13.8 13.8M128.4 203.2l-2.9 2.9M128.9 203.8l-2.3 2.3M129.3 216.5l17.6 17.6M129.9 205.1l-1 1"/>
<path d="M130.4 205.7l-.4 .4M132.4 206.1l18.6 18.6M136.8 206.1l14.2 14.1M141.4 206.1l9.6 9.6M145.8 206.1l5.2 5.1M150.3 206.1l.7 .6M151 200.8l-5.3 5.3M151 204.2l-1.9 1.9M151 201.9l-4.2 4.2M151 205.3l-.8 .8M151 205.6l-.5 .5M152 206.1h50.5"/>
<path d="M163 218.7l15.3 15.4M163 214.2l19.7 19.8M163 209.8l20 20M163 205.6l.5 .5M163.8 206.1l19.2 19.1M168.3 206.1l14.7 14.7M170.3 201.7l-4.4 4.4M170.3 205.1l-1 1M170.3 202.8l-3.3 3.3M172.8 206.1l10.2 10.2M177.3 206.1l5.7 5.7M181.8 206.1l1.2 1.2"/>
<path d="M182.5 206.1l.5 .5v27l-.5 .5M201.5 206.1l.5 3.3h-1.1zM210.5 201.1h199.7M210.5 208.5h199.7M210.5 219.5h199.7M22 234.1h48.5M22.5 230.8h1l-.5 3.3zM32.8 230.8h1l-.5 3.3zM39 229.4l4.6 4.7M39 224.9l9.1 9.2M39 220.4l13.6 13.7M59 233.6l.5 .5h-.5v-138a1.99 1.99 0 0 1 2-2h8a2.05 2.05 0 0 1 2 2v138"/>
<path d="M70.5 234.1h.5M71 230l4.1 4.1M71 225.5v.1M71 221l2 2.1M71 233.6l-.5 .5M71 234.1h27.4M71.7 226.3l7.9 7.8M73.7 223.8l7.6 7.5M75.7 221.3l6.9 6.9M82 232.1l2 2M83.4 228.9l5.1 5.2M84.7 225.8l8.3 8.3"/>
<path d="M86.1 222.7l11.4 11.4M86.7 220.1l-11.8 27.1M98.4 234.1h5.1M98.4 227.1v7M98.4 227.1h.1M98.5 227.1l.1 4.2 .4 .3h2.2M100.5 226.6l-2 2M101.2 230.4l-1.2 1.2M101.2 231.6h4.5M101.4 228.6v2.5h4.2v-2.5M102.1 228.6l.1-9.8 .2-.2h2.1l.2 .2 .1 9.8M102.4 226.6h-3.6l-.4 .5"/>
<path d="M102.4 229.8h2.1M102.4 229.8v1.3M102.4 229.8l1.1-.6 1 .6M103 229.8v1.3M103.5 234.1h15M103.5 231.6v2.5M104.2 229.8v1.3M104.5 229.8l.1 1.3M104.5 223.1l2.7 2.7M104.5 226.6h12.9M105 226.6l-.5 .4M105.7 231.6h4"/>
<path d="M107.2 226.6l-2 2M109.7 228.6l-2.9 3M109.7 231.6h2.5M109.7 226.6v5M111 229.1l-15.4 18.8M112.2 226.6v5M112.2 231.6h4M114 226.6l-1.8 1.7M114.8 224.4l2.1 2.2M116.2 228.8l-2.7 2.8M116.2 231.1l-.5 .5M116.2 231.6h4.5"/>
<path d="M116.3 228.6l.1 2.5h4.1l.1-2.5M117.1 228.6l.1-9.8 .2-.2h2.1l.2 .2 .1 9.8M117.4 227.6l-.9 1M117.4 229.8h2.1M117.4 229.8l-.1 1.3M117.4 229.8l1.1-.6 1 .6M117.9 229.8v1.3M118.5 234.1h5M118.5 231.6v2.5M118.5 223.3l12.2 24M119.1 229.8v1.3M119.5 229.8h.2v1.3"/>
<path d="M119.5 220.2l13.9 13.9M119.5 226.6h3.5M119.9 227.3l-.4 .5M120 225.1l1.4 1.5M120.7 226.6h.1M121.4 230.4l-.7 .7M123 226.6l.5 .5M123.5 228.3l-1.3 1.3M123.5 230.6l-.6 .5M123.5 227.1l-.1 4.2-.4 .3h-2.3M123.5 227.1h.1M123.5 228.7l5.4 5.4"/>
<path d="M123.5 234.1h27.5M123.5 227.1v7M124.2 233.9l.3 .2M136.4 228.1l6 6M148 226.2l3 3M151 234.1h.5M151 233.6l.5 .5M151 234.1v-138a1.99 1.99 0 0 1 2-2h8a2.05 2.05 0 0 1 2 2v138M151.5 234.1h11M162.5 234.1h.5M163 232.2l1.9 1.9M163 227.7l6.3 6.4"/>
<path d="M163 223.2l10.8 10.9M163 233.6l-.5 .5M206.4 230.8h1l-.5 3.3zM207.9 234.1h-44.9M210.5 226.8h199.7M210.5 237.9h199.7"/>
<circle cx="221.1" cy="38.6" r="1.93"/>
<circle cx="221.1" cy="38.6" r="2.8"/>
<circle cx="221.1" cy="38.6" r="3.2"/>
<circle cx="271.4" cy="38.6" r="1.92"/>
<circle cx="271.5" cy="38.6" r="3.2"/>
<circle cx="271.5" cy="38.6" r="2.79"/>
<circle cx="111" cy="55.8" r="4.8"/>
<circle cx="209.4" cy="51.2" r="3.2"/>
<circle cx="209.5" cy="51.2" r="8"/>
<circle cx="209.5" cy="51.2" r="6"/>
<circle cx="209.5" cy="51.2" r="4.8"/>
<circle cx="283.1" cy="51.2" r="6"/>
<circle cx="283.1" cy="51.2" r="8"/>
<circle cx="283.1" cy="51.2" r="3.2"/>
<circle cx="283.1" cy="51.2" r="4.8"/>
<circle cx="61.5" cy="77" r="1.59"/>
<circle cx="221.1" cy="63.8" r="2.8"/>
<circle cx="221.1" cy="63.8" r="3.2"/>
<circle cx="221.1" cy="63.8" r="1.92"/>
<circle cx="271.5" cy="63.8" r="3.2"/>
<circle cx="271.5" cy="63.8" r="1.91"/>
<circle cx="271.5" cy="63.8" r="2.79"/>
<circle cx="33.5" cy="87.5" r="4.8"/>
<circle cx="33.5" cy="122.9" r="4.8"/>
<circle cx="188.9" cy="148.1" r="4.8"/>
<circle cx="33.5" cy="164.1" r="4.8"/>
<circle cx="33.5" cy="195.4" r="4.8"/>
<circle cx="188.9" cy="195.4" r="4.8"/>
<circle cx="51.2" cy="251.5" r="4.8"/>
<circle cx="73" cy="251.6" r="4.8"/>
<circle cx="92.6" cy="251.6" r="4.8"/>
<circle cx="111.1" cy="251.6" r="4.8"/>
<circle cx="132.9" cy="251.5" r="4.8"/>
<circle cx="150.8" cy="251.6" r="4.8"/>
<circle cx="167.8" cy="251.6" r="4.8"/>
</g>
<g fill="none" stroke="#c0c0c0" stroke-width=".3">
<path d="M10.1 10.1h399.9v280h-399.9zM260 245.1v45M310.1 245.1v45M340 245.1v45M410 245.1h-200v45M210 260.1h100.1M210 275.1h100.1M310.1 267.6h99.9M314 278l9.4-2v8l-9.4-2z"/>
<circle cx="332" cy="280" r="4"/>
<circle cx="332.1" cy="280" r="2.01"/>
</g>
<path d="M283.1 49.2v-8" fill="none" stroke="#000" stroke-width=".3" stroke-dasharray="15.2 1.3 1.3 1.3" stroke-dashoffset="13.2"/>
<path d="M211.5 51.2h7.4M281.1 51.2h-7.5" fill="none" stroke="#000" stroke-width=".3" stroke-dasharray="15.2 1.3 1.3 1.3" stroke-dashoffset="13.4"/>
<path d="M283.1 53.2v6.9" fill="none" stroke="#000" stroke-width=".3" stroke-dasharray="15.2 1.3 1.3 1.3" stroke-dashoffset="13.7"/>
<path d="M285.1 51.2h6.7" fill="none" stroke="#000" stroke-width=".3" stroke-dasharray="15.2 1.3 1.3 1.3" stroke-dashoffset="13.8"/>
<path d="M207.5 51.2h-7.2M209.5 49.2v-7.4" fill="none" stroke="#000" stroke-width=".3" stroke-dasharray="15.2 1.3 1.3 1.3" stroke-dashoffset="13.5"/>
<path d="M209.5 53.2v7.1" fill="none" stroke="#000" stroke-width=".3" stroke-dasharray="15.2 1.3 1.3 1.3" stroke-dashoffset="13.6"/>
<g fill="none" stroke="#000" stroke-width=".3" stroke-dasharray="15.2 1.3 1.3 1.3">
<path d="M219.1 38.6h-.9M221.1 36.6v-1M223.1 38.6h.9M269.5 38.6h-.9M271.5 36.6v-1M273.5 38.6h.9M221.1 40.6v.9M271.5 40.6v.9M219.1 63.8h-.9M221.1 61.8v-1M221.1 65.8v.9M223.1 63.8h.9"/>
<path d="M269.5 63.8h-.9M271.5 61.8v-1M271.5 65.8v.9M273.5 63.8h.9M79.5 138.4v-1.6M142.5 138v-.5"/>
</g>
<path d="M65 89.1v148.9" fill="none" stroke="#000" stroke-width=".3" stroke-dasharray="15.2 1.3 1.3 1.3" stroke-dashoffset="-.2"/>
<path d="M111 65v173.9" fill="none" stroke="#000" stroke-width=".3" stroke-dasharray="15.2 1.3 1.3 1.3" stroke-dashoffset="6.4"/>
<path d="M101 180.2v27.9M121 180.2v27.9" fill="none" stroke="#000" stroke-width=".3" stroke-dasharray="15.2 1.3 1.3 1.3" stroke-dashoffset="3.2"/>
<path d="M103.5 161.8v15.1" fill="none" stroke="#000" stroke-width=".3" stroke-dasharray="15.2 1.3 1.3 1.3" stroke-dashoffset="7.6"/>
<path d="M118.5 161.8v14.9" fill="none" stroke="#000" stroke-width=".3" stroke-dasharray="15.2 1.3 1.3 1.3" stroke-dashoffset="7.4"/>
<path d="M157 238.3v-152" fill="none" stroke="#000" stroke-width=".3" stroke-dasharray="15.2 1.3 1.3 1.3" stroke-dashoffset="-1.7"/>
<path d="M103.5 205v30.2" fill="none" stroke="#000" stroke-width=".3" stroke-dasharray="15.2 1.3 1.3 1.3" stroke-dashoffset="2.1"/>
<path d="M118.5 205v29.9" fill="none" stroke="#000" stroke-width=".3" stroke-dasharray="15.2 1.3 1.3 1.3" stroke-dashoffset="2.2"/>
<path d="M79.5 127.6v11.1" fill="none" stroke="#000" stroke-width=".3" stroke-dasharray="15.2 1.3 1.3 1.3" stroke-dashoffset="11.6"/>
<path d="M142.5 127.6v9.8" fill="none" stroke="#000" stroke-width=".3" stroke-dasharray="15.2 1.3 1.3 1.3" stroke-dashoffset="12.2"/>
<path d="M332.1 275.1v9.6" fill="none" stroke="#c0c0c0" stroke-width=".3" stroke-dasharray="15.2 1.3 1.3 1.3" stroke-dashoffset="12.3"/>
<path d="M313.1 280h23.4" fill="none" stroke="#c0c0c0" stroke-width=".3" stroke-dasharray="15.2 1.3 1.3 1.3" stroke-dashoffset="5.4"/>
<g fill="#000">
<path d="M191.5 35.1l2.1 2.5-2.8-1.7z"/>
<path d="M55.7 79.3l3.3 .5-3.3 .5zM71 79.8l3.3-.5v1zM51.6 41.6l3.3-.5v1zM167 41.1l3.3 .5-3.3 .5zM230.3 84l3.3-.5v1zM258.9 83.5l3.4 .5-3.4 .5zM221.1 91l3.3-.5v1zM268.1 90.5l3.4 .5-3.4 .5z"/>
<path d="M206.9 94.1l.5 3.3h-1zM206.4 230.8h1l-.5 3.3zM23 69.6l.5 3.3h-1zM22.5 230.8h1l-.5 3.3zM33.3 206.1l.5 3.3h-1zM32.8 230.8h1l-.5 3.3zM43.6 143.6l.5 3.3h-1zM43.1 182.8h1l-.5 3.3zM313.9 25.1l.5 3.3h-1.1zM313.3 73.9h1.1l-.5 3.3z"/>
<path d="M110.7 106.4l-.1 .2 .4 .3v-.3v.3a.34 .34 0 0 0 .3-.5 .34 .34 0 0 0-.6 0zM156.7 163.8v.4l.3-.1-.3 .1a.34 .34 0 0 0 .5 .2 .34 .34 0 0 0 0-.5 .34 .34 0 0 0-.5-.1zM110.7 174.7l.3 .1-.4-.1a.36 .36 0 0 0 .4 .5 .36 .36 0 0 0 .3-.5 .36 .36 0 0 0-.6 0zM110.7 180.3a.34 .34 0 0 0 .2 .5 .34 .34 0 0 0 .4-.4 .34 .34 0 0 0-.5-.2l.2 .2zM116 195.8a.34 .34 0 0 0 0 .6 .34 .34 0 0 0 .6-.3 .34 .34 0 0 0-.5-.3l.1 .3zM118.3 223a.34 .34 0 0 0 0 .6 .34 .34 0 0 0 .6-.3 .34 .34 0 0 0-.5-.3l.1 .3zM110.7 205.2a.34 .34 0 0 0 .1 .5 .34 .34 0 0 0 .5-.2 .34 .34 0 0 0-.3-.4v.4v-.4zM110.7 228.9a.35 .35 0 0 0 .1 .5 .35 .35 0 0 0 .5-.1 .35 .35 0 0 0-.1-.5l-.2 .3 .2-.3zM86.4 219.8a.34 .34 0 0 0 .1 .6 .34 .34 0 0 0 .5-.1 .34 .34 0 0 0-.2-.5l-.1 .3 .1-.3zM105.4 182.9a.35 .35 0 0 0 .2 .5 .35 .35 0 0 0 .4-.1 .35 .35 0 0 0 0-.5l-.2 .3 .2-.3zM74.6 183.7a.33 .33 0 0 0 .1 .6 .33 .33 0 0 0 .5-.4l-.3 .1 .2-.3zM64.8 163.8a.33 .33 0 0 0 0 .6 .33 .33 0 0 0 .5-.3h-.3h.3l-.2-.3zM56.7 158.4l.1 .5h.3l-.1-.3 .1 .3 .2-.2-.2-.4zM75.3 132l-.1 .5 .4 .1-.1-.3 .2 .3v-.5z"/>
<path d="M200.9 182.8h1.1l-.5 3.3zM201.5 206.1l.5 3.3h-1.1z"/>
</g>
<text font-size="5.6" x="322.5" y="258.6">1:2</text>
<g font-size="4.7">
<text x="170.9" y="16.8" transform="rotate(41 170.9 16.8)">R52</text>
<text x="107.1" y="40.6">237</text>
<text x="109.7" y="57.5">8</text>
<text x="312.9" y="54.4" transform="rotate(-90 312.9 54.4)">130</text>
<text x="64.1" y="78.7">24</text>
<text x="243.1" y="83">80</text>
<text x="32.2" y="89.1">1</text>
<text x="241.8" y="90">126</text>
<text x="211" y="115.2">ITEM NO.</text>
<text x="237.4" y="115.2">PART NUMBER</text>
<text x="294.6" y="115.2">DESCRIPTION</text>
<text x="359.9" y="115.2">MATERIAL</text>
<text x="398.6" y="115.2">QTY.</text>
<text x="32.2" y="124.6">2</text>
<text x="219.7" y="123.3">1</text>
<text x="232" y="123.3">CSH-ST-MS10-40</text>
<text x="277.2" y="121">Hexagon socket cap Screw,</text>
<text x="299.8" y="125.6">MS10-40</text>
<text x="364.3" y="123.3">A4-80</text>
<text x="402.4" y="123.3">2</text>
<text x="219.7" y="132.5">2</text>
<text x="232" y="132.5">ST402.24X060X06</text>
<text x="281" y="132.5">Guide bushes, ball guide</text>
<text x="345.4" y="132.5">X155CrMoV12 (1.2379)</text>
<text x="402.4" y="132.5">2</text>
<text x="219.7" y="139.8">3</text>
<text x="232" y="139.8">ST 1201.120x080-3</text>
<text x="280.6" y="139.8">Die sets with sliding guide</text>
<text x="350.7" y="139.8">X210Cr12 (1.2080)</text>
<text x="402.4" y="139.8">1</text>
<text x="187.6" y="149.8">4</text>
<text x="219.7" y="149">4</text>
<text x="232" y="149">ST7100.25X280</text>
<text x="280.8" y="146.8">Guide pillars I smooth, for</text>
<text x="347.4" y="149">X45NiCrMo4 (1.2767)</text>
<text x="402.4" y="149">1</text>
<text x="22" y="153.6" transform="rotate(-90 22 153.6)">329</text>
<text x="300.4" y="151.3">pouring</text>
<text x="219.7" y="160.1">5</text>
<text x="232" y="160.1">ST7100.24X280</text>
<text x="280.2" y="157.8">Guide pillars II smooth, for</text>
<text x="347.4" y="160.1">X45NiCrMo4 (1.2767)</text>
<text x="402.4" y="160.1">1</text>
<text x="32.2" y="165.8">5</text>
<text x="300.4" y="162.3">pouring</text>
<text x="205.9" y="169.7" transform="rotate(-90 205.9 169.7)">280</text>
<text x="219.7" y="169.7">6</text>
<text x="232" y="169.7">ST 1202.125x080-1</text>
<text x="300.6" y="169.7">Die sets</text>
<text x="347.2" y="169.7">56NiCrMoV7 (1.2714)</text>
<text x="402.4" y="169.7">1</text>
<text x="42.6" y="177" transform="rotate(-90 42.6 177)">85</text>
<text x="219.7" y="178.4">7</text>
<text x="232" y="178.4">ST 1201.125x080-1</text>
<text x="274.7" y="176.2">Die sets with sliding guide steel</text>
<text x="354.1" y="176.2">X100CrMoV5-1</text>
<text x="402.4" y="178.4">1</text>
<text x="293.1" y="180.7">bronze plated</text>
<text x="361.8" y="180.7">(1.2363)</text>
<text x="219.7" y="189.5">8</text>
<text x="232" y="187.2">ST 1292.125x0800-</text>
<text x="232" y="191.8">1</text>
<text x="275" y="191.8">set - rectangular working area</text>
<text x="275.1" y="187.2">Pneumatic stamping units, die</text>
<text x="354.1" y="187.2">X100CrMoV5-1</text>
<text x="361.8" y="191.8">(1.2363)</text>
<text x="402.4" y="189.5">1</text>
<text x="32.2" y="197.1">3</text>
<text x="186.3" y="197.1">10</text>
<text x="200.5" y="199.6" transform="rotate(-90 200.5 199.6)">40</text>
<text x="219.7" y="198.7">9</text>
<text x="231.9" y="198.7">ST 2006. 080_EC</text>
<text x="287.5" y="198.7">Ejector cover plate</text>
<text x="345.4" y="198.7">X153CrMoV12 (1.2379)</text>
<text x="402.4" y="198.7">1</text>
<text x="218.4" y="206.4">10</text>
<text x="231.9" y="206.4">ST-1201-PH</text>
<text x="285.5" y="206.4">Punch, heat treated</text>
<text x="351.9" y="206.4">60WCrV7, 1.2550</text>
<text x="402.4" y="206.4">1</text>
<text x="218.4" y="215.2">11</text>
<text x="231.9" y="215.2">ST 2006.080_E</text>
<text x="282.7" y="212.9">Ejector heat treated by</text>
<text x="351.9" y="215.2">60WCrV7, 1.2344</text>
<text x="402.4" y="215.2">1</text>
<text x="295.2" y="217.5">austenitizing</text>
<text x="32.3" y="223.1" transform="rotate(-90 32.3 223.1)">56</text>
<text x="218.4" y="224.8">12</text>
<text x="231.9" y="224.8">ST-1201-DH</text>
<text x="305.3" y="224.8">Die</text>
<text x="351.9" y="224.8">60WCrV7, 1.2550</text>
<text x="402.4" y="224.8">1</text>
<text x="218.4" y="233.6">13</text>
<text x="231.9" y="231.3">ISO 4762 M5 x 20 -</text>
<text x="282" y="231.3">Socket head cap screw</text>
<text x="364.3" y="233.6">A4-80</text>
<text x="402.4" y="233.6">8</text>
<text x="231.9" y="235.8">20C</text>
<text x="301.9" y="235.8">M5x20</text>
<text x="218.4" y="242.8">14</text>
<text x="231.9" y="242.8">Part 2</text>
<text x="291.4" y="242.8">Final workpiece</text>
<text x="363.9" y="242.8">Al99.5</text>
<text x="402.4" y="242.8">1</text>
<text x="350.8" y="251.1">Budapest University of</text>
<text x="48.7" y="253.2">12</text>
<text x="71.8" y="253.2">7</text>
<text x="91.3" y="253.2">9</text>
<text x="108.5" y="253.2">11</text>
<text x="130.3" y="253.2">13</text>
<text x="149.5" y="253.2">6</text>
<text x="165.2" y="253.2">14</text>
<text x="268.4" y="254.1">Upsetting Cold</text>
<text x="344.1" y="255.6">Technology and Economics</text>
<text x="276.6" y="258.6">Forming</text>
<text x="348.3" y="260.1">Department of Materials</text>
<text x="223.6" y="269.6">2024-12-12</text>
<text x="269.5" y="269.6">Metal Forming</text>
<text x="347.2" y="264.6">Science and Engineering</text>
<text x="219.4" y="284.2">Dr. Reé András</text>
</g>
<g font-size="4.6">
<text x="213.8" y="253">Fahlevi Muhammad</text>
<text x="230.5" y="258.6">Kevin</text>
<text x="348.1" y="281.5">Full Closed Arrangement</text>
</g>
<text font-size="4.1" x="21" y="293.7">SOLIDWORKS Educational Product. For Instructional Use Only.</text>
<g font-size="3.5">
<text x="210.6" y="248.3">Name</text>
<text x="260.6" y="248.3">Project</text>
<text x="310.9" y="248.3">Scale</text>
<text x="210.4" y="263.4">Date</text>
<text x="260.6" y="263.9">Description</text>
<text x="310.9" y="271.3">Projection</text>
<text x="341" y="271.3">Drawing number</text>
<text x="210.4" y="278.4">Checked by</text>
<text x="260.6" y="278.4">Material</text>
</g>
</svg>
